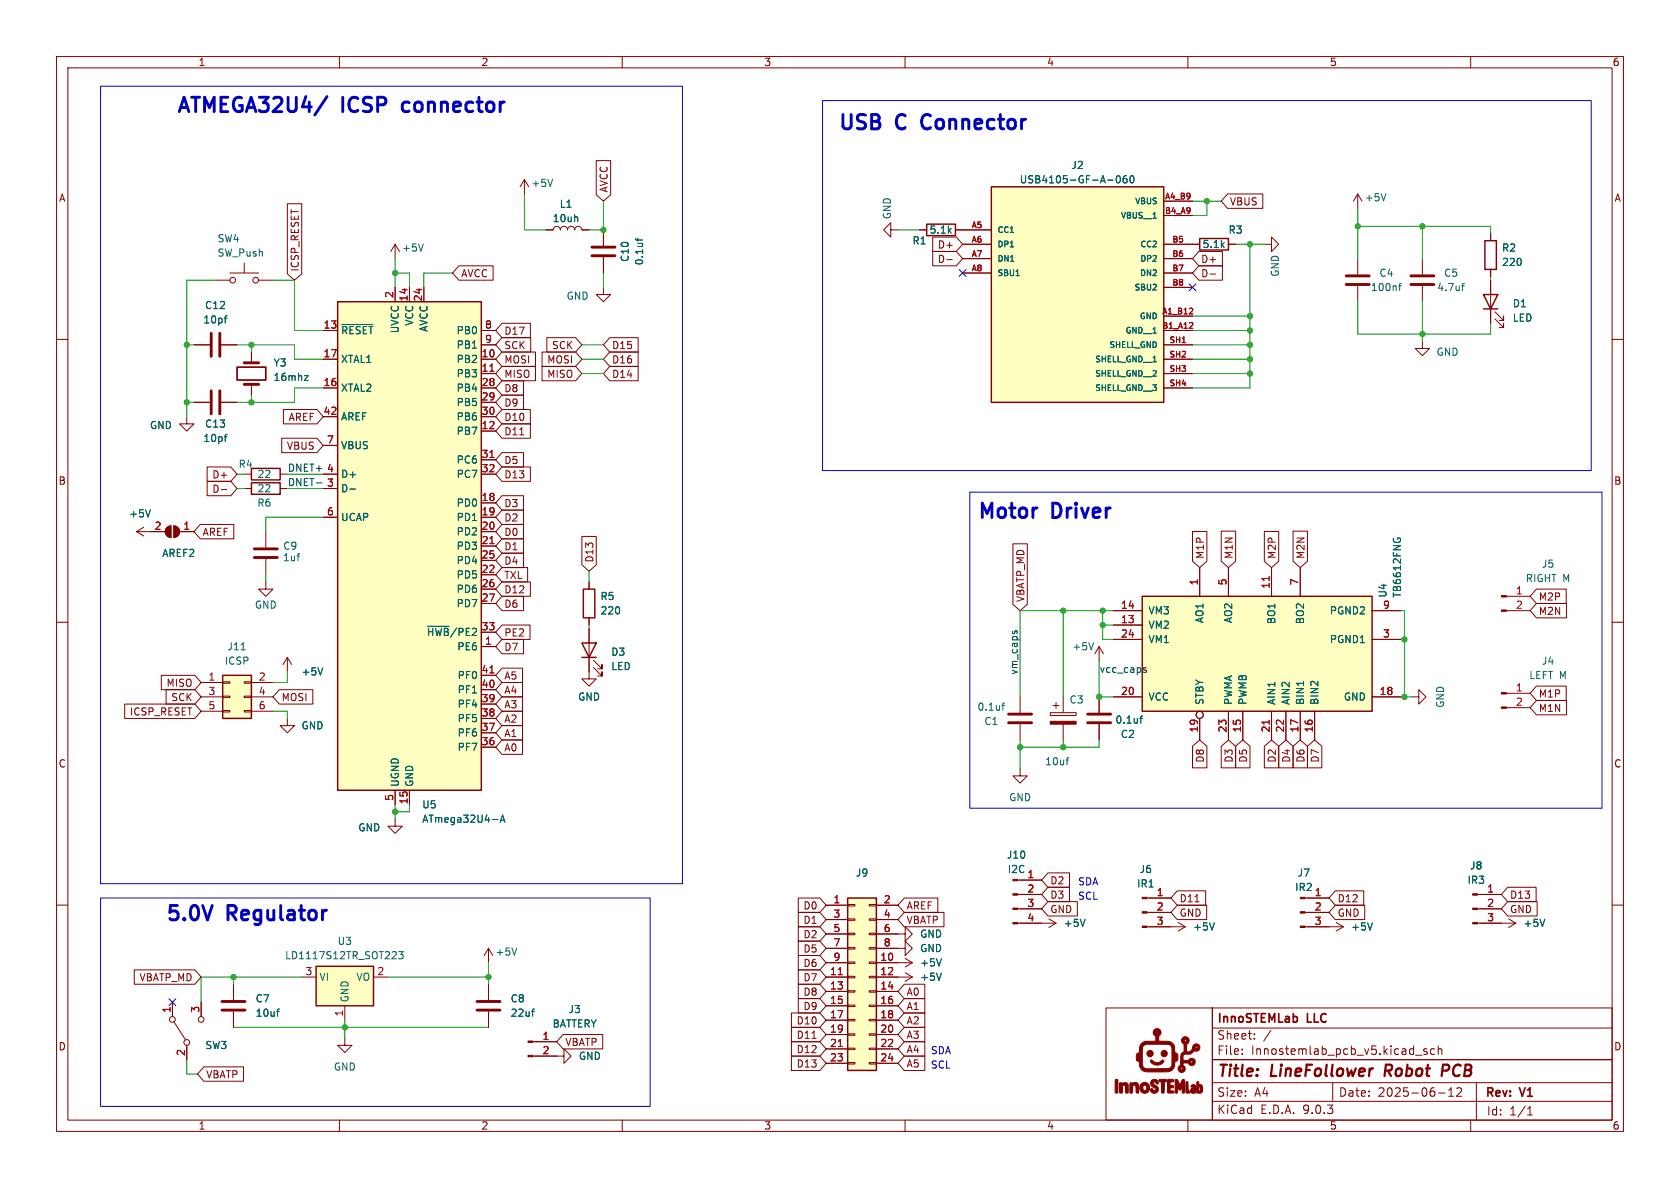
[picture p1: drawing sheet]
<svg xmlns="http://www.w3.org/2000/svg" width="297mm" height="210mm" viewBox="0 0 297 210" stroke-linecap="round" stroke-linejoin="round" font-family="sans-serif">
<g fill="none" stroke="#840000" stroke-width=".18">
<path d="M10 10h277v190h-277zM12 12h273v186h-273zM60 10v2M110 10v2M160 10v2M210 10v2M260 10v2M10 60h2M285 60h2M10 110h2M285 110h2M10 160h2"/>
<path d="M195.5 178.2h18.8v19.8h-18.8zM214.3 178.2h70.7v19.8h-70.7zM285 160h2M60 198v2M110 198v2M160 198v2M210 198v2M214.3 181.7h70.6M214.3 187.3h70.6M214.3 191.4h70.6M214.3 194.7h70.6M219.6 186.3v.1"/>
<path d="M219.6 185.5v.1M221.8 183.6v.1M221.8 182.8v.1M224.7 182.1l-1.3 2M235.6 191.5v3M250.3 186.5h1.1M252.3 185.5l-.4-.1-.2 .2 .1 .2 .5 .2v.3h-.6M253.6 185.5l-.4-.1-.3 .3v.4l.1 .2h.6M254.3 185.5l.2-.1 .3 .1 .1 .9M254.3 184.9v1.5M254.3 193.2h1.2M256.1 193.8h.9"/>
<path d="M256.1 192.7l.4-.4v1.5M257.5 192.4l.6-.1 .2 .1 .1 .3-.9 1.1h.9M260 198v2M261 191.5v6.5M270.1 197.1h.8M270.1 196l.4-.4v1.5"/>
</g>
<path d="M245 188.2l-.2 2M255.9 188.2h-.8l-.2 2M255.9 189.2l-.9 .1" fill="none" stroke="#840000" stroke-width=".4"/>
<g fill="#840000" stroke="#840000" stroke-width=".18">
<path d="M199.8 191.5h.5a.71 .71 0 0 1 .8 0 .71 .71 0 0 1 .2 .8v.7a.23 .23 0 0 1-.2 .2 .23 .23 0 0 1-.2-.2l-.1-.3a.65 .65 0 0 0-.3-.9 .5 .5 0 0 0-.3 .7v.5a.26 .26 0 0 1-.3 .3 .26 .26 0 0 1-.2-.4z"/>
<path d="M201.7 191.7a.9 .9 0 0 1 1.3 0 .9 .9 0 0 1 0 1.2 .9 .9 0 0 1-1.3 .1l-.2-.7h.5a.39 .39 0 0 0 .5 .5 .39 .39 0 0 0 .2-.7 .36 .36 0 0 0-.4-.3 .36 .36 0 0 0-.3 .5h-.5z"/>
<path d="M203.6 191a.66 .66 0 0 1 .8-.2 .66 .66 0 0 1 .3 .8h-.2a.32 .32 0 0 0-.2-.3 .32 .32 0 0 0-.4 .1 .73 .73 0 0 0 .6 .6 .69 .69 0 0 1-.1 1.2 .69 .69 0 0 1-1-.7 .4 .4 0 0 1 .6 .3 .27 .27 0 0 0 .3-.3 .27 .27 0 0 0-.3-.2 .78 .78 0 0 1-.4-1.3z"/>
<path d="M207.8 190.8a.51 .51 0 0 1 .6 .6l.2 .4 .2-.4a.44 .44 0 0 1 .1-.4 .44 .44 0 0 1 .5-.1v2.1a.2 .2 0 0 1-.2 .2 .2 .2 0 0 1-.2-.2v-1l-.4 .7-.4-.5v.6a.25 .25 0 0 1-.1 .4 .25 .25 0 0 1-.3-.2z"/>
<path d="M210.6 191.9l.3-.2a.57 .57 0 0 1 .6 .9l-.1 .2a.3 .3 0 0 1 0 .4 .3 .3 0 0 1-.3 0 .42 .42 0 0 1-.6-.4l.5 .1a.14 .14 0 0 0 .1-.1 .14 .14 0 0 0-.2-.2l-.1 .2h-.3l.1-.4 .4-.1v-.2a.27 .27 0 0 1-.3 .1 .27 .27 0 0 1-.1-.2z"/>
<path d="M211.6 191.2l.3 .1v.4a.75 .75 0 0 1 .7 1.2 .57 .57 0 0 1-1 .2v-.6h.3l.2 .4 .1-.3a.31 .31 0 0 0 .1-.3 .31 .31 0 0 0-.3-.2l-.1 .4h-.3z"/>
<path d="M197.2 190.8h.1a.27 .27 0 0 1 .3 .1 .27 .27 0 0 1 0 .3v1.1a.9 .9 0 0 1-.1 .9h-.3v-.1z"/>
<path d="M197.9 191.5h.5a.69 .69 0 0 1 .9 0 .69 .69 0 0 1 .2 .8v.6a.26 .26 0 0 1-.1 .3 .26 .26 0 0 1-.4-.1v-.4a.74 .74 0 0 0-.2-.9l-.3 .2-.1 1a.26 .26 0 0 1-.2 .2 .26 .26 0 0 1-.3-.2z"/>
<path d="M204.9 190.9l.7-.1a.42 .42 0 0 1 .7 .3l-.4 .2-.1 1.4a.31 .31 0 0 1 0 .5 .31 .31 0 0 1-.4 0l-.1-1.4a.44 .44 0 0 0 0-.5 .44 .44 0 0 0-.4-.2z"/>
<path d="M206.5 190.9l.5-.1a.34 .34 0 0 1 .4 0 .34 .34 0 0 1 .1 .4h-.3a.35 .35 0 0 0-.4 .5 .35 .35 0 0 0 .6 .2v.4h-.2a.31 .31 0 0 0-.3 .4 .31 .31 0 0 0 .4 .1 .21 .21 0 0 1 .2 .2 .21 .21 0 0 1 0 .2h-1a.75 .75 0 0 1-.1-.8z"/>
<path d="M209.7 191.2l.3 .1 .1 1.5a.22 .22 0 0 1 .2 .1 .22 .22 0 0 1 0 .3 .41 .41 0 0 1-.4 .1 .41 .41 0 0 1-.3-.4z"/>
<path d="M209.1 183.4a.71 .71 0 0 1 1.1 .3 .71 .71 0 0 1-.4 1v.8a.38 .38 0 0 0 .2 .5 .38 .38 0 0 0 .5-.2l.3-.3v-.3h.5a.2 .2 0 0 0 .2 .2 .21 .21 0 0 0 .1-.4 .2 .2 0 0 0-.3 .1l-.5 .1a.66 .66 0 0 1 .9-.6 .66 .66 0 0 1 .4 .9 .66 .66 0 0 1-1 .3 1.31 1.31 0 0 1-1.2 .5 .54 .54 0 0 0-.6 .1 .54 .54 0 0 0-.2 .6l.1 .4 .8 .1a.66 .66 0 0 1 1.1-.2 .66 .66 0 0 1-.1 1 .66 .66 0 0 1-1-.4h-.1a.48 .48 0 0 0-.8 .2v.1a.7 .7 0 0 1 .4 .9 .7 .7 0 0 1-.9 .4l-.3-.6h.4a.22 .22 0 0 0 .3 .2 .22 .22 0 0 0 0-.3 .22 .22 0 0 0-.3 .1h-.4l.2-.4a.61 .61 0 0 0 .2-.8h1.8a.2 .2 0 0 0 .3 .2 .2 .2 0 0 0 0-.4 .2 .2 0 0 0-.3 .1l-1.8 .1v-.3a1.33 1.33 0 0 1 .6-1.6v-1.2l-.3-.3-.1-.3h.4a.21 .21 0 0 0 .3 .1 .21 .21 0 0 0 .1-.3 .21 .21 0 0 0-.3 0l-.1 .2h-.4z"/>
<path d="M204.1 182a.71 .71 0 0 1 1.1 .2 .71 .71 0 0 1-.4 1l.1 .8 .9 .1a1.51 1.51 0 0 1 1.8 .8l.1 .8a.43 .43 0 0 0 .4 .6l.1 .1a.91 .91 0 0 1-.4 1.3 1.74 1.74 0 0 1-1.1 1.7l-3.2 .1a1.67 1.67 0 0 1-2.1-1.8l-.4-.3h.9l.1 .8a.84 .84 0 0 0 .6 .7h3.3a.98 .98 0 0 0 1-.2 .98 .98 0 0 0 .3-1v-1.9a.97 .97 0 0 0-.2-1 .97 .97 0 0 0-1.1-.2h-3.3a1.18 1.18 0 0 0-.7 1.5v1.3h-.9l-.1-.2a.84 .84 0 0 1 .5-1.2v-.1a1.51 1.51 0 0 1 1.9-1.8l1-.1v-.1a1.03 1.03 0 0 0-.4-1.2v-.4z"/>
<path d="M203.4 187.4h.1a1.3 1.3 0 0 0 2.1 0 .44 .44 0 0 1 .1 .5 .44 .44 0 0 1-.4 .2 1.32 1.32 0 0 1-1.9-.6z"/>
<circle cx="203.3" cy="186.2" r=".56"/>
<circle cx="205.8" cy="186.2" r=".56"/>
</g>
<path d="M149.9 158.8h5v30.4h-5z" fill="#ffffc2"/>
<path d="M163.8 39.6h5.1v2.1h-5.1zM44.4 85.3h5.1v2.1h-5.1zM149.9 158.8h5v30.4h-5z" fill="none" stroke="#840000" stroke-width=".25"/>
<g fill="none" stroke="#840000" stroke-width=".18">
<path d="M162.6 40.6h1.2M168.9 40.6h1.3M43.2 86.4h1.2M49.5 86.4h1.3M149.9 159.9h1.2v.2h-1.2zM153.7 159.9h1.2v.2h-1.2zM146 160h3.9M146 162.6h3.9M146 165.1h3.9M146 167.6h3.9M146 170.2h3.9M146 172.7h3.9"/>
<path d="M146 175.3h3.9M146 177.8h3.9M149.9 162.4h1.2v.3h-1.2zM149.9 165h1.2v.2h-1.2zM149.9 167.5h1.2v.3h-1.2zM149.9 170.1h1.2v.2h-1.2zM149.9 172.6h1.2v.2h-1.2zM149.9 175.1h1.2v.3h-1.2zM149.9 177.7h1.2v.2h-1.2zM153.7 162.4h1.2v.3h-1.2zM153.7 165h1.2v.2h-1.2zM153.7 167.5h1.2v.3h-1.2z"/>
<path d="M153.7 170.1h1.2v.2h-1.2zM153.7 172.6h1.2v.2h-1.2zM153.7 175.1h1.2v.3h-1.2zM153.7 177.7h1.2v.2h-1.2zM154.9 160h3.8M154.9 162.6h3.8M154.9 165.1h3.8M154.9 167.6h3.8M154.9 170.2h3.8M154.9 172.7h3.8M154.9 175.3h3.8M154.9 177.8h3.8"/>
<path d="M146 180.3h3.9M146 182.9h3.9M146 185.4h3.9M146 188h3.9M149.9 180.2h1.2v.3h-1.2zM149.9 182.8h1.2v.2h-1.2zM149.9 185.3h1.2v.2h-1.2zM149.9 187.8h1.2v.3h-1.2zM153.7 180.2h1.2v.3h-1.2zM153.7 182.8h1.2v.2h-1.2zM153.7 185.3h1.2v.2h-1.2zM153.7 187.8h1.2v.3h-1.2z"/>
<path d="M154.9 180.3h3.8M154.9 182.9h3.8M154.9 185.4h3.8M154.9 188h3.8"/>
</g>
<path d="M148.2 172.3h.7M148.2 185h.7" fill="none" stroke="#a90000" stroke-width=".18"/>
<path d="M201.9 105.4h40.7v20.3h-40.7z" fill="#ffffc2"/>
<path d="M262.3 52.1h2.5l-1.3 2.5zM262.3 54.6h2.5M262.5 42.5h2v5.1h-2zM201.9 105.4h40.7v20.3h-40.7z" fill="none" stroke="#840000" stroke-width=".25"/>
<g fill="none" stroke="#840000" stroke-width=".18">
<path d="M157.5 40.6v-1.2l-1.3 1.2 1.3 1.3v-1.3h1.2M251.5 45.7v2.8M251.5 50.5v2.8M263.5 41.3v1.2M263.5 47.6v1.3M263.5 49.5v7.7M264.3 56.4l1.5 1.5v-.7v.7h-.8M264.3 55.1l1.5 1.5v-.7v.7h-.8M194.3 114.3l-.8 1.3M194.3 114.3l.8 1.3M194.3 114.3v2.5M196.8 113h5.1"/>
<path d="M196.8 110.5h5.1M196.8 108h5.1M212.1 100.3v5.1M217.2 100.3v5.1M224.8 100.3v5.1M229.9 100.3v5.1M242.6 113h5M242.6 108h5M266.3 108h4.2M266.3 105.4h4.2M50.8 127v1.3h1.3l-1.3 1.2-1.3-1.2h1.3M180.3 135.9v1.3h1.3l-1.3 1.2-1.2-1.2h1.2"/>
<path d="M180.3 123.2v2.8M180.3 128v2.8M185.7 126h4.5v.5h-4.5zM186.2 124.7h1M186.7 124.2v1M188 123.2v2.8M188 128v2.8M194.3 123.2v2.8M194.3 128v2.8M196.8 123.2h5.1M212.1 127v3.8M217.2 125.7v5.1"/>
<path d="M219.7 125.7v5.1M224.8 125.7v5.1M227.3 125.7v5.1M229.9 125.7v5.1M232.4 125.7v5.1M242.6 123.2h5M179.9 155.6h4.2M179.9 158.1h4.2M202.8 158.8h4.2M179.9 163.2h6.8M179.9 160.7h4.2M185.4 162.4l1.3 .8"/>
<path d="M186.7 163.2l-1.3 .8M202.8 163.8h6.7M202.8 161.3h4.2M208.3 163.1l1.2 .7M209.5 163.8l-1.2 .8M234.9 163.8h2.6M236.2 163.1l1.3 .7M237.5 163.8l-1.3 .8M265.4 163.2h2.6M266.7 162.4l1.3 .8M268 163.2l-1.3 .8"/>
<circle cx="212.1" cy="126.4" r=".63"/>
</g>
<path d="M224.4 101.9v.7M224.4 127.3v.7" fill="none" stroke="#a90000" stroke-width=".18"/>
<g fill="none" stroke="#006464" stroke-width=".18">
<path d="M258.4 50.5h.5M258.9 50.1l-.3 .2v1.1M246.4 95.2l-.1 .3M247.1 95.4v-.3h.4l.1 .3M193.3 113.6l-.4 1.3M177.1 124.7h.5M177.6 124.3l-.3 .2v1M188.5 134.4h.4M188.9 133.9l-.2 .1M201.5 127h.5M202 126.6l-.3 .1v1.1M230.4 120.4v.8"/>
<path d="M191.8 162.5l-.4 1.3M214.7 163.1l-.4 1.3M242.6 163.1l-.4 1.3M273.1 162.5l-.4 1.3"/>
</g>
<g fill="#840000" stroke="#840000" stroke-width=".18">
<path d="M179.1 155.4h.8v.3h-.8z"/>
<path d="M179.1 158h.8v.2h-.8z"/>
<path d="M179.1 160.5h.8v.3h-.8z"/>
<path d="M179.1 163.1h.8v.2h-.8z"/>
<path d="M201.9 158.6h.9v.3h-.9z"/>
<path d="M201.9 161.2h.9v.2h-.9z"/>
<path d="M201.9 163.7h.9v.3h-.9z"/>
<path d="M265.4 105.3h.9v.2h-.9z"/>
<path d="M265.4 107.8h.9v.3h-.9z"/>
<path d="M185.7 127.5h4.5v.5h-4.5z"/>
</g>
<path d="M249.4 50.3h4.1M249.4 48.8h4.1M178.3 127.8h4.1M178.3 126.2h4.1M192.3 127.8h4M192.3 126.2h4" fill="none" stroke="#840000" stroke-width=".51"/>
<path d="M175.3 33h30.4v38.1h-30.4z" fill="#ffffc2"/>
<path d="M175.3 33h30.4v38.1h-30.4zM212.1 42.2h5.1v2h-5.1zM44.4 82.8h5.1v2h-5.1z" fill="none" stroke="#840000" stroke-width=".25"/>
<g fill="none" stroke="#840000" stroke-width=".18">
<path d="M205.7 35.6h5.1M205.7 38.1h5.1M240 34.3v2.5M240 34.3l-.7 1.3M240 34.3l.8 1.3M170.2 40.6h5.1M170.2 43.2h5.1M170.2 45.7h5.1M170.2 48.3h5.1M205.7 43.2h6.4M205.7 45.7h5.1M205.7 48.3h5.1"/>
<path d="M205.7 50.8h5.1M205.7 55.9h5.1M205.7 58.4h5.1M217.2 43.2h1.2M223.5 43.2h1.3v-1.3l1.3 1.3-1.3 1.3v-1.3M240 45.7v2.8M240 50.5v2.8M205.7 61h5.1M205.7 63.5h5.1M205.7 66h5.1M205.7 68.6h5.1M251.5 60.3v1.3h1.2l-1.2 1.3-1.3-1.3h1.3"/>
<path d="M43.2 83.8h1.2M47 94v2.8M47 98.8v2.8M49.5 83.8h1.3M47 102.9v1.2h1.3l-1.3 1.3-1.3-1.3h1.3M249.6 123.2h1.2v-1.3l1.3 1.3-1.3 1.3v-1.3M266.3 122.6h4.2M266.3 125.1h4.2M230.7 158.8h4.2M261.2 158.1h4.2M158.7 165.1h1.3v-1.3l1.3 1.3-1.3 1.3v-1.3M158.7 167.6h1.3v-1.2l1.3 1.2-1.3 1.3v-1.3"/>
<path d="M158.7 172.7h2.6M158.7 170.2h2.6M160 172l1.3 .7M160 169.4l1.3 .8M161.3 172.7l-1.3 .8M161.3 170.2l-1.3 .7M230.7 161.3h4.2M230.7 163.8h4.2M261.2 160.7h4.2M261.2 163.2h4.2"/>
</g>
<path d="M195.8 31.8h1M197.5 31.2l.1-.1a.68 .68 0 0 1 .5 .6 .68 .68 0 0 1-.5 .6l-.1-.1-.2-.4zM199.1 31.1h-.3a.86 .86 0 0 0 0 1.2l.4-.1 .1-.4-.3-.3-.3 .1-.2 .2M199.9 31.2l.2-.1a.68 .68 0 0 1 .4 .6 .68 .68 0 0 1-.4 .6l-.2-.1-.1-.4zM245 34.2l-.4 1.3M179.6 48.7h.6M247.3 50.5h.4M247.7 50.1l-.3 .2v1.1M52.5 98.3h.5M52.9 97.9h.1M166.4 172l-.4 1.3M166.4 169.5l-.4 1.3" fill="none" stroke="#006464" stroke-width=".18"/>
<path d="M210.2 55.5h.7M210.2 58h.7M210.8 54.6v.3M210.8 57.1v.4" fill="none" stroke="#a90000" stroke-width=".18"/>
<g fill="#840000" stroke="#840000" stroke-width=".18">
<path d="M265.4 122.4h.9v.3h-.9z"/>
<path d="M265.4 125h.9v.2h-.9z"/>
<path d="M260.3 158h.9v.2h-.9z"/>
<path d="M260.3 160.5h.9v.3h-.9z"/>
<path d="M260.3 163.1h.9v.2h-.9z"/>
<path d="M229.9 158.6h.8v.3h-.8z"/>
<path d="M229.9 161.2h.8v.2h-.8z"/>
<path d="M229.9 163.7h.8v.3h-.8z"/>
</g>
<path d="M238 50.3h4.1M238 48.8h4.1M45 98.6h4M45 97h4" fill="none" stroke="#840000" stroke-width=".51"/>
<path d="M39.4 119.4h5v7.6h-5z" fill="#ffffc2"/>
<path d="M39.4 119.4h5v7.6h-5z" fill="none" stroke="#840000" stroke-width=".25"/>
<g fill="none" stroke="#840000" stroke-width=".18">
<path d="M92.7 31.8l-.8 1.2M92.7 31.8l.8 1.2M92.7 31.8v2.5M38.1 49.5h2.5M40.6 48.3h5.1M43.2 46.5v1.8M45.7 49.5h2.6M69.8 43.2l-.7 1.3M69.8 43.2l.8 1.3M69.8 43.2v2.5M96.5 40.6h1.3a.64 .64 0 0 1 .6-.6 .64 .64 0 0 1 .7 .6 .64 .64 0 0 1 .6-.6 .64 .64 0 0 1 .6 .6 .64 .64 0 0 1 .7-.6 .64 .64 0 0 1 .6 .6 .64 .64 0 0 1 .6-.6 .64 .64 0 0 1 .7 .6h1.2M106.7 50.8v1.3h1.2l-1.2 1.2-1.3-1.2h1.3"/>
<path d="M34.3 61h2.8M39.1 61h2.8M50.8 116.2l-.8 1.3M50.8 116.2l.8 1.3M50.8 116.2v2.5M104.1 118.7v1.3h1.3l-1.3 1.3-1.2-1.3h1.2M35.6 120.7h3.8M35.6 123.2h3.8M35.6 125.7h3.8M39.4 120.5h1.2v.3h-1.2zM39.4 123.1h1.2v.2h-1.2zM39.4 125.6h1.2v.3h-1.2z"/>
<path d="M43.2 120.5h1.2v.3h-1.2zM43.2 123.1h1.2v.2h-1.2zM43.2 125.6h1.2v.3h-1.2zM44.4 120.7h3.9M44.4 123.2h3.9M44.4 125.7h3.9M69.8 144.8v1.3h1.3l-1.3 1.2-1.2-1.2h1.2M30.5 177.2v2.5M35.6 177.2v2.5M41.3 174v2.8M41.3 178.8v2.8M30.7 180.6l2.1 3.2"/>
<path d="M33 184.8v2.5M61 183.5v1.3h1.2l-1.2 1.3-1.3-1.3h1.3"/>
<circle cx="41.1" cy="49.5" r=".51"/>
<circle cx="45.2" cy="49.5" r=".51"/>
<circle cx="30.5" cy="180.2" r=".51"/>
<circle cx="33" cy="184.3" r=".51"/>
<circle cx="35.6" cy="180.2" r=".51"/>
</g>
<path d="M97.7 31.7l-.4 1.3M102 38.3l.1 .2v.7M39.6 56.2h.5M40.1 55.8l-.2 .1M74.8 43.1l-.4 1.3M42.6 114.9h.8M57.1 118.1l-.5 1.2M48.9 178.8h.5M49.4 178.4h-.3" fill="none" stroke="#006464" stroke-width=".18"/>
<path d="M37.3 58.9v4.1M38.9 58.9v4.1M39.2 177h4.1M39.2 178.6h4.1" fill="none" stroke="#840000" stroke-width=".51"/>
<path d="M55.9 170.8h10.1v7h-10.1z" fill="#ffffc2"/>
<path d="M102.9 113.7h2.5l-1.3 2.5zM102.9 116.2h2.5M103.1 104.1h2.1v5.1h-2.1zM55.9 170.8h10.1v7h-10.1z" fill="none" stroke="#840000" stroke-width=".25"/>
<g fill="none" stroke="#840000" stroke-width=".18">
<path d="M106.7 40.6v2.8M106.7 45.5v2.8M33 73.7v1.2h1.3l-1.3 1.3-1.3-1.3h1.3M34.3 71.1h2.8M39.1 71.1h2.8M44.4 62.2v1.9M44.4 67.9v2M24.1 94h5.1M24.1 94l1.3 .7M25.4 93.2l-1.3 .8M29.5 93.3l.7-.3v2a1.02 1.02 0 0 1-.9-.6 1.02 1.02 0 0 1 .2-1.1zM30.7 93a1.02 1.02 0 0 1 1 1 1.02 1.02 0 0 1-1 1z"/>
<path d="M31.7 94h2.6M104.1 102.9v1.2M104.1 109.2v1.3M104.1 111.1v7.6M104.9 118l1.5 1.5v-.8v.8h-.7M104.9 116.7l1.5 1.5v-.7v.7h-.7M53.3 172.7h2.6M61 177.8v2.5M66 172.7h2.6M86.4 167.6l-.8 1.3M86.4 167.6l.7 1.3M86.4 167.6v2.6"/>
<path d="M86.4 174v2.8M86.4 178.8v2.8M94.2 186.7h5.5v-1.3l1.3 1.3-1.3 1.3v-1.3M94.2 184.2h4.2"/>
</g>
<path d="M112.3 42.1l.2 .3h1.1M112.8 42.1v.5M39.6 77.2h.5M40.1 76.8h-.2M53.8 66.4h.7l-.7 .9h.7M26.6 90.1l-.4 1.3M70.5 168.2h.8l-.5 .5 .4 .1v.6l-.2 .1-.5-.1M91.3 167.6l-.4 1.3M94 178.8h.5M94.5 178.4h-.3" fill="none" stroke="#006464" stroke-width=".18"/>
<path d="M104.6 45.2h4.1M104.6 43.7h4.1M37.3 69.1v4.1M38.9 69.1v4.1M43.2 67.9h2.5M43.2 64.1h2.5M84.3 177h4.1M84.3 178.6h4.1" fill="none" stroke="#840000" stroke-width=".51"/>
<g fill="#840000" stroke="#840000" stroke-width=".18">
<path d="M93.3 184h.9v.3h-.9z"/>
<path d="M93.3 186.6h.9v.2h-.9z"/>
<path d="M30.7 93a1.02 1.02 0 0 1 1 1 1.02 1.02 0 0 1-1 1z"/>
<path d="M29.5 93.3l.7-.3v2a1.02 1.02 0 0 1-.9-.6 1.02 1.02 0 0 1 .2-1.1z"/>
</g>
<path d="M41.9 64.9h5.1v2.3h-5.1z" fill="none" stroke="#840000" stroke-width=".3"/>
<path d="M59.7 53.3h25.4v86.4h-25.4z" fill="#ffffc2"/>
<path d="M59.7 53.3h25.4v86.4h-25.4z" fill="none" stroke="#840000" stroke-width=".25"/>
<g fill="none" stroke="#840000" stroke-width=".18">
<path d="M50.8 36h2.5v12.4l-1.2 1.1-1.3-1.1zM105.4 28.4h2.6v6l-1.3 1.2-1.3-1.2zM205.7 35.6h5.1M205.7 38.1h5.1M217 34.3h6.2v2.5h-6.2l-1.1-1.2zM57.1 58.4h2.6M69.8 50.8v2.5M72.4 50.8v2.5M74.9 50.8v2.5M81.1 47h6.1v2.5h-6.1l-1.1-1.2zM85.1 58.4h2.5M88.7 57.1h5.1v2.6h-5.1l-1.1-1.3z"/>
<path d="M88.7 59.7h5.1v2.5h-5.1l-1.1-1.2zM96.5 40.6h1.3M96.7 59.7h5.1l1.1 1.3-1.1 1.2h-5.1zM102.9 40.6h1.2M106.7 40.6v2.8M106.7 45.5v2.8M107.8 59.7h5v2.5h-5l-1.1-1.2zM162.6 40.6h1.2M164.9 44.4h4.2l1.1 1.3-1.1 1.3h-4.2zM164.9 41.9h4.2l1.1 1.3-1.1 1.3h-4.2zM167.4 45.9h.9M168.9 40.6h6.4"/>
<path d="M170.2 43.2h5.1M170.2 45.7h5.1M170.2 48.3h5.1M205.7 58.4h5.1M205.7 43.2h6.4M205.7 45.7h5.1M205.7 48.3h5.1M205.7 50.8h5.1M205.7 55.9h5.1M211.9 47h4.2v2.5h-4.2l-1.1-1.2zM211.9 44.4h4.2v2.6h-4.2l-1.1-1.3zM213.9 48.4h1"/>
<path d="M217.2 43.2h1.2M263.5 41.3v1.2M263.5 47.6v1.3M263.5 49.5v2.6M263.5 54.6v2.6M34.3 61h2.8M34.3 71.1h2.8M39.1 61h2.8M39.1 71.1h2.8M44.4 62.2v1.3M44.4 68.6v1.3M49.8 77.5h6.2l1.1 1.2-1.1 1.3h-6.2z"/>
<path d="M50.1 72.4h5.9l1.1 1.3-1.1 1.2h-5.9zM57.1 63.5h2.6M57.1 68.6h2.6M57.1 73.7h2.6M57.1 78.7h2.6M85.1 63.5h2.5M85.1 68.6h2.5M85.1 73.7h2.5M85.1 61h2.5M85.1 66h2.5M85.1 71.1h2.5M85.1 76.2h2.5"/>
<path d="M88.7 62.2h6v2.6h-6l-1.1-1.3zM88.7 67.3h3.9v2.6h-3.9l-1.1-1.3zM88.7 64.8h6v2.5h-6l-1.1-1.3zM88.7 72.4h5.1v2.5h-5.1l-1.1-1.2zM88.7 69.8h3.9v2.6h-3.9l-1.1-1.3zM88.7 74.9h5.1v2.6h-5.1l-1.1-1.3zM91.9 76.9h.7M95.8 62.2h6l1.1 1.3-1.1 1.3h-6zM95.8 64.8h6l1.1 1.2-1.1 1.3h-6zM107.8 64.8h5v2.5h-5l-1.1-1.3zM107.8 62.2h5v2.6h-5l-1.1-1.3zM205.7 63.5h5.1"/>
<path d="M205.7 68.6h5.1M205.7 61h5.1M205.7 66h5.1M26.7 94h2.5M31.7 94h2.6M35.4 92.7h5.9v2.6h-5.9l-1.1-1.3zM36.6 82.5h4.2l1.1 1.3-1.1 1.3h-4.2zM36.6 85.1h4.2l1.1 1.3-1.1 1.2h-4.2zM39.1 86.5h1M57.1 83.8h2.6M57.1 86.4h2.6M57.1 91.4h2.6"/>
<path d="M85.1 83.8h2.5M85.1 91.4h2.5M85.1 81.3h2.5M85.1 88.9h2.5M85.1 94h2.5M85.1 96.5h2.5M85.1 99.1h2.5M88.7 90.2h3.9v2.5h-3.9l-1.1-1.3zM88.7 92.7h3.9v2.6h-3.9l-1.1-1.3zM88.7 95.2h3.9v2.6h-3.9l-1.1-1.3zM88.7 87.6h3.9v2.6h-3.9l-1.1-1.3zM88.7 97.8h3.9v2.5h-3.9l-1.1-1.2z"/>
<path d="M88.7 82.5h5.1v2.6h-5.1l-1.1-1.3zM88.7 80h3.9v2.6h-3.9l-1.1-1.3zM102.9 94.8h2.5v5.1l-1.3 1.1-1.2-1.1zM179.1 96.1h2.5v10.7l-1.3 1.2-1.2-1.2zM210.8 94h2.6v5.2l-1.3 1.1-1.3-1.1zM215.9 93.9h2.5v5.3l-1.2 1.1-1.3-1.1zM223.5 94h2.6v5.2l-1.3 1.1-1.3-1.1zM228.6 93.9h2.5v5.3l-1.2 1.1-1.3-1.1zM28.5 119.4h5.9l1.2 1.3-1.2 1.2h-5.9zM85.1 101.6h2.5M85.1 104.1h2.5M85.1 106.7h2.5"/>
<path d="M85.1 111.8h2.5M85.1 114.3h2.5M85.1 119.4h2.5M88.7 105.4h3.9v2.6h-3.9l-1.1-1.3zM88.7 118.1h3.7v2.6h-3.7l-1.1-1.3zM88.7 113h3.9v2.6h-3.9l-1.1-1.3zM88.7 102.9h5.1v2.5h-5.1l-1.1-1.3zM88.7 100.3h4.6v2.6h-4.6l-1.1-1.3zM88.7 110.5h5v2.5h-5l-1.1-1.2zM104.1 102.9v1.2M104.1 109.2v1.3M104.1 111.1v2.6"/>
<path d="M104.1 116.2v2.5M196.8 113h5.1M196.8 110.5h5.1M196.8 108h5.1M212.1 100.3v5.1M217.2 100.3v5.1M224.8 100.3v5.1M229.9 100.3v5.1M242.6 113h5M242.6 108h5M271.6 104.1h5.3v2.6h-5.3l-1.1-1.3zM271.6 106.7h5.3v2.5h-5.3l-1.1-1.2z"/>
<path d="M22 124.5h12.4l1.2 1.2-1.2 1.3h-12.4zM29.4 121.9h5l1.2 1.3-1.2 1.3h-5zM49.4 121.9h5.9v2.6h-5.9l-1.1-1.3zM69.8 139.7v2.5M72.4 139.7v2.5M85.1 121.9h2.5M85.1 124.5h2.5M85.1 127h2.5M85.1 129.5h2.5M85.1 132.1h2.5M88.7 123.2h3.7v2.5h-3.7l-1.1-1.2zM88.7 120.6h3.7v2.6h-3.7l-1.1-1.3z"/>
<path d="M88.7 125.7h3.7v2.6h-3.7l-1.1-1.3zM88.7 128.3h3.7v2.5h-3.7l-1.1-1.3zM88.7 130.8h3.7v2.6h-3.7l-1.1-1.3zM194.3 123.2v2.8M194.3 128v2.8M196.8 123.2h5.1M210.8 131.9l1.3-1.1 1.3 1.1v3.8h-2.6zM212.1 127v3.8M215.9 131.9l1.3-1.1 1.2 1.1v3.8h-2.5zM217.2 125.7v5.1M218.4 131.9l1.3-1.1 1.3 1.1v3.8h-2.6zM219.7 125.7v5.1"/>
<path d="M223.5 131.9l1.3-1.1 1.3 1.1v3.8h-2.6zM224.8 125.7v5.1M226.1 131.9l1.2-1.1 1.3 1.1v3.8h-2.5zM227.3 125.7v5.1M228.6 131.9l1.3-1.1 1.2 1.1v3.8h-2.5zM229.9 125.7v5.1M231.1 131.9l1.3-1.1 1.3 1.1v3.8h-2.6zM232.4 125.7v5.1M242.6 123.2h5M271.6 123.8h5.3v2.6h-5.3l-1.1-1.3zM271.6 121.3h5.3v2.5h-5.3l-1.1-1.2zM141.1 158.7h3.8l1.1 1.3-1.1 1.3h-3.8z"/>
<path d="M159.9 158.7h5.9v2.6h-5.9l-1.2-1.3zM180.3 155.6h3.8M180.3 158.1h3.8M185.3 156.8h3.8v2.6h-3.8l-1.2-1.3zM185.3 159.4h5.2v2.5h-5.2l-1.2-1.2zM185.3 154.3h3.8v2.5h-3.8l-1.2-1.2zM203.2 158.8h3.8M208.1 157.5h5v2.5h-5l-1.1-1.2zM211.3 159.4h.7M231.1 158.8h3.8M236.1 157.5h5v2.5h-5l-1.2-1.2zM261.6 158.1h3.8"/>
<path d="M266.5 156.8h5.1v2.6h-5.1l-1.1-1.3zM266.5 159.4h5.2v2.5h-5.2l-1.1-1.2zM23.7 171.4h10.7l1.2 1.3-1.2 1.3h-10.7zM30.5 177.2v2.5M35.6 177.2v2.5M41.3 174v2.8M41.3 178.8v2.8M86.4 174v2.8M86.4 178.8v2.8M139.9 179.1h5l1.1 1.2-1.1 1.3h-5zM141.1 171.4h3.8l1.1 1.3-1.1 1.3h-3.8zM141.1 161.3h3.8l1.1 1.3-1.1 1.2h-3.8z"/>
<path d="M141.1 163.8h3.8l1.1 1.3-1.1 1.3h-3.8zM141.1 166.4h3.8l1.1 1.2-1.1 1.3h-3.8zM141.1 168.9h3.8l1.1 1.3-1.1 1.3h-3.8zM141.1 176.5h3.8l1.1 1.3-1.1 1.3h-3.8zM141.1 174h3.8l1.1 1.3-1.1 1.2h-3.8zM146 160h3.9M146 162.6h3.9M146 165.1h3.9M146 167.6h3.9M146 170.2h3.9M146 172.7h3.9M146 175.3h3.9"/>
<path d="M146 177.8h3.9M154.9 160h3.8M154.9 162.6h3.8M154.9 165.1h3.8M154.9 167.6h3.8M154.9 170.2h3.8M154.9 172.7h3.8M154.9 175.3h3.8M154.9 177.8h3.8M159.9 176.5h3.6v2.6h-3.6l-1.2-1.3zM159.9 179.1h3.6v2.5h-3.6l-1.2-1.3zM159.9 174h3.6v2.5h-3.6l-1.2-1.2z"/>
<path d="M159.9 161.3h7v2.5h-7l-1.2-1.2zM180.3 160.7h3.8M180.3 163.2h3.8M203.2 161.3h3.8M203.2 163.8h3.8M208.1 160h5.2v2.6h-5.2l-1.1-1.3zM231.1 161.3h3.8M231.1 163.8h3.8M236.1 160h5.2v2.6h-5.2l-1.2-1.3zM261.6 160.7h3.8M261.6 163.2h3.8M33 184.8v2.5"/>
<path d="M36 188.6h7.1v2.5h-7.1l-1.1-1.2zM94.6 184.2h3.8M94.6 186.7h3.8M99.5 182.9h7.1v2.5h-7.1l-1.1-1.2zM139.9 184.1h5l1.1 1.3-1.1 1.3h-5zM139.9 181.6h5l1.1 1.3-1.1 1.3h-5zM139.9 186.7h5l1.1 1.3-1.1 1.2h-5zM143.6 183.6h.7M146 180.3h3.9M146 182.9h3.9M146 185.4h3.9M146 188h3.9"/>
<path d="M154.9 180.3h3.8M154.9 182.9h3.8M154.9 185.4h3.8M154.9 188h3.8M159.9 186.7h3.6v2.5h-3.6l-1.2-1.2zM159.9 181.6h3.6v2.6h-3.6l-1.2-1.3zM159.9 184.1h3.6v2.6h-3.6l-1.2-1.3z"/>
<circle cx="212.1" cy="126.4" r=".63"/>
</g>
<g fill="none" stroke="#006464" stroke-width=".18">
<path d="M102 38.3l.1 .2v.7M195.8 31.8h1M197.5 31.2l.1-.1a.68 .68 0 0 1 .5 .6 .68 .68 0 0 1-.5 .6l-.1-.1-.2-.4zM199.1 31.1h-.3a.86 .86 0 0 0 0 1.2l.4-.1 .1-.4-.3-.3-.3 .1-.2 .2M199.9 31.2l.2-.1a.68 .68 0 0 1 .4 .6 .68 .68 0 0 1-.4 .6l-.2-.1-.1-.4zM39.6 56.2h.5M40.1 55.8l-.2 .1M60.4 57.4h5.5M112.3 42.1l.2 .3h1.1M112.8 42.1v.5M179.6 48.7h.6M39.6 77.2h.5"/>
<path d="M40.1 76.8h-.2M53.8 66.4h.7l-.7 .9h.7M26.6 90.1l-.4 1.3M61.9 86.5h.9M246.4 95.2l-.1 .3M247.1 95.4v-.3h.4l.1 .3M57.1 118.1l-.5 1.2M75.6 110.7h3.8M201.5 127h.5M202 126.6l-.3 .1v1.1M230.4 120.4v.8M87 144.9h1"/>
<path d="M88.4 145.4l.5-1.3 .4 1.3M88.6 145h.6M48.9 178.8h.5M49.4 178.4h-.3M94 178.8h.5M94.5 178.4h-.3M166.4 172l-.4 1.3M166.4 169.5l-.4 1.3M191.8 162.5l-.4 1.3M214.7 163.1l-.4 1.3M242.6 163.1l-.4 1.3M273.1 162.5l-.4 1.3"/>
</g>
<path d="M210.2 55.5h.7M210.2 58h.7M210.8 54.6v.3M210.8 57.1v.4M86.6 65.6h.7M86.6 80.9h.7M86.6 96.1h.7M86.6 119h.7M224.4 101.9v.7M224.4 127.3v.7M148.2 172.3h.7M148.2 185h.7" fill="none" stroke="#a90000" stroke-width=".18"/>
<path d="M55.9 85.4h1M179 111.5v.3M179.4 111.8l.1-.3h.1l.2 .2v.2M202.2 118.4l.4 .1 .1 .2-.2 .2-.3-.1M202.2 118.1h.4" fill="none" stroke="#0f0f0f" stroke-width=".18"/>
<g fill="none" stroke="#009600" stroke-width=".18">
<path d="M92.7 34.3v6.3h3.8M106.7 35.6v5h-2.6M210.8 35.6h5.1M213.4 35.6v2.5h-2.6M240 36.8v8.9M38.1 49.5h-5.1v24.2M48.3 49.5h3.8v8.9h5M69.8 48.3h2.6v2.5M69.8 45.7v5.1M80 48.3h-5.1v2.5M106.7 48.3v2.5M158.7 40.6h3.9"/>
<path d="M210.8 55.9h10.2M210.8 58.4h10.2M218.4 43.2h5.1M221 43.2v25.4h-10.2M240 40h23.5v1.3M240 53.3v5.8h23.5v-1.9M251.5 40v5.7M251.5 53.3v7M263.5 48.9v.6M33 61h1.3M33 71.1h1.3M41.9 61h10.2v2.5h5"/>
<path d="M44.4 61v1.2M44.4 69.9v1.2M57.1 68.6h-5v2.5h-10.2M102.9 66h3.8M102.9 63.5h3.8M102.9 61h3.8M210.8 66h10.2M210.8 63.5h10.2M210.8 61h10.2M41.9 83.8h1.3M41.9 86.4h1.3M50.8 83.8h6.3"/>
<path d="M50.8 86.4h6.3M57.1 91.4h-10.1v2.6M47 101.6v1.3M50.8 118.7v2h-2.5M104.1 101v1.9M104.1 110.5v.6M188 108v15.2M194.3 116.8v6.4h2.5M194.9 110.5h1.9M194.9 108v5h1.9M196.8 108h-16.5v15.2M247.6 108h.7v15.2"/>
<path d="M247.6 113h.7M48.3 125.7h2.5v1.3M180.3 130.8v5.1M188 130.8v1.3M194.3 130.8v1.3h-14M247.6 123.2h2M69.8 142.2v2.6M72.4 142.2v1.3h-2.6M41.3 172.7v1.3M53.3 172.7h-17.7v4.5M68.6 172.7h17.8M86.4 170.2v3.8"/>
<path d="M33 187.3v2.6h1.9M41.3 181.6h45.1M61 180.3v3.2"/>
</g>
<path d="M169.6 47.7l1.2 1.2M170.8 47.7l-1.2 1.2M210.2 50.2l1.2 1.2M211.4 50.2l-1.2 1.2M29.9 176.6l1.2 1.2M31.1 176.6l-1.2 1.2" fill="none" stroke="#000084" stroke-width=".18"/>
<path d="M57.8 17.1l-2.2 3.2M71.2 18.3l-.1 .2v.7l.1 .3M163.2 20.6a1.76 1.76 0 0 0 0 1.8" fill="none" stroke="#0000c2" stroke-width=".51"/>
<path d="M17.8 15.2h102.8v141h-102.8zM145.4 17.8h135.9v65.4h-135.9zM171.4 87h111.8v55.9h-111.8zM17.8 158.8h97.1v36.8h-97.1z" fill="none" stroke="#0000c2" stroke-width=".18"/>
<g fill="#009600" stroke="#009600" stroke-width=".18">
<circle cx="180.3" cy="132.1" r=".46"/>
<circle cx="188" cy="132.1" r=".46"/>
<circle cx="194.9" cy="110.5" r=".46"/>
<circle cx="221" cy="63.5" r=".46"/>
<circle cx="221" cy="66" r=".46"/>
<circle cx="188" cy="108" r=".46"/>
<circle cx="194.9" cy="108" r=".46"/>
<circle cx="240" cy="40" r=".46"/>
<circle cx="221" cy="55.9" r=".46"/>
<circle cx="221" cy="58.4" r=".46"/>
<circle cx="251.5" cy="40" r=".46"/>
<circle cx="221" cy="43.2" r=".46"/>
<circle cx="213.4" cy="35.6" r=".46"/>
<circle cx="221" cy="61" r=".46"/>
<circle cx="251.5" cy="59.1" r=".46"/>
<circle cx="194.3" cy="123.2" r=".46"/>
<circle cx="248.3" cy="113" r=".46"/>
<circle cx="248.3" cy="123.2" r=".46"/>
<circle cx="106.7" cy="40.6" r=".46"/>
<circle cx="33" cy="61" r=".46"/>
<circle cx="44.4" cy="71.1" r=".46"/>
<circle cx="33" cy="71.1" r=".46"/>
<circle cx="44.4" cy="61" r=".46"/>
<circle cx="69.8" cy="48.3" r=".46"/>
<circle cx="41.3" cy="172.7" r=".46"/>
<circle cx="69.8" cy="143.5" r=".46"/>
<circle cx="86.4" cy="172.7" r=".46"/>
<circle cx="61" cy="181.6" r=".46"/>
</g>
<g font-size="3.5" fill="#0000c2">
<text x="31.1" y="20.1">ATMEGA32U4/</text>
<text x="60.7" y="20.1">ICSP</text>
<text x="72.3" y="20.1">connector</text>
<text x="148.1" y="23.1">USB</text>
<text x="158.7" y="23.1">C</text>
<text x="164.1" y="23.1">Connector</text>
<text x="172.7" y="91.8">Motor</text>
<text x="186.2" y="91.8">Driver</text>
<text x="29.2" y="162.9">5.0V</text>
<text x="40.4" y="162.9">Regulator</text>
</g>
<g font-size="2.8" fill="#840000">
<text x="215.1" y="190.9">Title:</text>
<text x="224.7" y="190.9">LineFollower</text>
<text x="245.6" y="190.9">Robot</text>
<text x="256.5" y="190.9">PCB</text>
</g>
<g font-size="2.1" fill="#840000">
<text x="215.1" y="184">Sheet:</text>
<text x="215.1" y="181.2">InnoSTEMLab</text>
<text x="231.2" y="181.2">LLC</text>
<text x="215.1" y="186.7">File:</text>
<text x="221.2" y="186.7">Innostemlab_pcb_v5.kicad_sch</text>
<text x="215.1" y="197.1">KiCad</text>
<text x="215.1" y="194.1">Size:</text>
<text x="221.7" y="194.1">A4</text>
<text x="222.8" y="197.1">E.D.A.</text>
<text x="230.4" y="197.1">9.0.3</text>
<text x="236.6" y="194.1">Date:</text>
<text x="243.6" y="194.1">2025-06-12</text>
<text x="262.5" y="194.3">Rev:</text>
<text x="262.7" y="197.4">Id:</text>
<text x="266.8" y="197.4">1/1</text>
<text x="268.9" y="194.3">V1</text>
</g>
<g font-size="1.8" fill="#840000">
<text x="35" y="11.9">1</text>
<text x="85" y="11.9">2</text>
<text x="135" y="11.9">3</text>
<text x="185" y="11.9">4</text>
<text x="235" y="11.9">5</text>
<text x="285" y="11.9">6</text>
<text x="10.3" y="35.9">A</text>
<text x="107.6" y="34.1" transform="rotate(-90 107.6 34.1)">AVCC</text>
<text x="285.3" y="35.9">A</text>
<text x="217.3" y="36.5">VBUS</text>
<text x="165.7" y="46.7">D-</text>
<text x="165.7" y="44.1">D+</text>
<text x="212.2" y="46.7">D+</text>
<text x="53" y="48.1" transform="rotate(-90 53 48.1)">ICSP_RESET</text>
<text x="81.4" y="49.2">AVCC</text>
<text x="212.2" y="49.2">D-</text>
<text x="89.1" y="59.4">D17</text>
<text x="89.1" y="64.5">MOSI</text>
<text x="89.1" y="61.9">SCK</text>
<text x="96.6" y="64.5">MOSI</text>
<text x="97.5" y="61.9">SCK</text>
<text x="108.1" y="61.9">D15</text>
<text x="108.1" y="64.5">D16</text>
<text x="89.1" y="69.5">D8</text>
<text x="89.1" y="67">MISO</text>
<text x="96.6" y="67">MISO</text>
<text x="108.1" y="67">D14</text>
<text x="50.9" y="74.6">AREF</text>
<text x="89.1" y="74.6">D10</text>
<text x="89.1" y="72.1">D9</text>
<text x="89.1" y="77.2">D11</text>
<text x="50.6" y="79.7">VBUS</text>
<text x="89.1" y="82.2">D5</text>
<text x="10.3" y="85.9">B</text>
<text x="37.4" y="84.8">D+</text>
<text x="37.4" y="87.3">D-</text>
<text x="89.1" y="89.9">D3</text>
<text x="89.1" y="84.8">D13</text>
<text x="285.3" y="85.9">B</text>
<text x="35.7" y="94.9">AREF</text>
<text x="89.1" y="92.4">D2</text>
<text x="89.1" y="94.9">D0</text>
<text x="89.1" y="97.5">D1</text>
<text x="89.1" y="100">D4</text>
<text x="105.1" y="99.5" transform="rotate(-90 105.1 99.5)">D13</text>
<text x="213" y="98.9" transform="rotate(-90 213 98.9)">M1P</text>
<text x="218.1" y="98.9" transform="rotate(-90 218.1 98.9)">M1N</text>
<text x="225.7" y="98.9" transform="rotate(-90 225.7 98.9)">M2P</text>
<text x="230.8" y="98.9" transform="rotate(-90 230.8 98.9)">M2N</text>
<text x="89.1" y="107.6">D6</text>
<text x="89.1" y="105.1">D12</text>
<text x="89.1" y="102.6">TXL</text>
<text x="181.3" y="106.5" transform="rotate(-90 181.3 106.5)">VBATP_MD</text>
<text x="271.9" y="106.4">M2P</text>
<text x="89.1" y="112.7">PE2</text>
<text x="271.9" y="108.9">M2N</text>
<text x="89.1" y="115.3">D7</text>
<text x="29.3" y="121.6">MISO</text>
<text x="30.2" y="124.1">SCK</text>
<text x="49.7" y="124.1">MOSI</text>
<text x="89.1" y="125.4">A3</text>
<text x="89.1" y="120.3">A5</text>
<text x="89.1" y="122.9">A4</text>
<text x="271.9" y="123.5">M1P</text>
<text x="22.9" y="126.7">ICSP_RESET</text>
<text x="89.1" y="128">A2</text>
<text x="89.1" y="130.5">A1</text>
<text x="271.9" y="126">M1N</text>
<text x="10.3" y="135.9">C</text>
<text x="89.1" y="133">A0</text>
<text x="213" y="134.9" transform="rotate(-90 213 134.9)">D8</text>
<text x="218.1" y="134.9" transform="rotate(-90 218.1 134.9)">D3</text>
<text x="220.7" y="134.9" transform="rotate(-90 220.7 134.9)">D5</text>
<text x="225.7" y="134.9" transform="rotate(-90 225.7 134.9)">D2</text>
<text x="228.3" y="134.9" transform="rotate(-90 228.3 134.9)">D4</text>
<text x="230.8" y="134.9" transform="rotate(-90 230.8 134.9)">D6</text>
<text x="233.4" y="134.9" transform="rotate(-90 233.4 134.9)">D7</text>
<text x="285.3" y="135.9">C</text>
<text x="141.9" y="161">D0</text>
<text x="160.2" y="161">AREF</text>
<text x="185.6" y="159.1">D3</text>
<text x="185.6" y="161.6">GND</text>
<text x="185.6" y="156.5">D2</text>
<text x="208.4" y="159.7">D11</text>
<text x="236.4" y="159.7">D12</text>
<text x="266.9" y="159.1">D13</text>
<text x="266.9" y="161.6">GND</text>
<text x="141.9" y="163.5">D1</text>
<text x="141.9" y="166.1">D2</text>
<text x="160.2" y="163.5">VBATP</text>
<text x="208.4" y="162.2">GND</text>
<text x="236.4" y="162.2">GND</text>
<text x="24.6" y="173.7">VBATP_MD</text>
<text x="141.9" y="173.7">D7</text>
<text x="141.9" y="168.6">D5</text>
<text x="141.9" y="171.1">D6</text>
<text x="141.9" y="178.8">D9</text>
<text x="141.9" y="176.2">D8</text>
<text x="160.2" y="178.8">A1</text>
<text x="160.2" y="176.2">A0</text>
<text x="10.3" y="185.9">D</text>
<text x="99.9" y="185.1">VBATP</text>
<text x="140.7" y="183.8">D11</text>
<text x="140.7" y="181.3">D10</text>
<text x="160.2" y="183.8">A3</text>
<text x="160.2" y="181.3">A2</text>
<text x="285.3" y="185.9">D</text>
<text x="36.4" y="190.8">VBATP</text>
<text x="140.7" y="186.4">D12</text>
<text x="140.7" y="188.9">D13</text>
<text x="160.2" y="188.9">A5</text>
<text x="160.2" y="186.4">A4</text>
<text x="35" y="199.9">1</text>
<text x="85" y="199.9">2</text>
<text x="135" y="199.9">3</text>
<text x="185" y="199.9">4</text>
<text x="235" y="199.9">5</text>
<text x="285" y="199.9">6</text>
</g>
<g font-size="1.8" fill="#006464">
<text x="93.8" y="33.2">+5V</text>
<text x="180.2" y="32.6">USB4105-GF-A-060</text>
<text x="189.3" y="30.1">J2</text>
<text x="241.2" y="35.8">+5V</text>
<text x="97.6" y="39.5">10uh</text>
<text x="98.9" y="36.9">L1</text>
<text x="157.7" y="38.9" transform="rotate(-90 157.7 38.9)">GND</text>
<text x="164.2" y="41.5">5.1k</text>
<text x="217.1" y="41.5">R3</text>
<text x="38.4" y="43">SW4</text>
<text x="38.4" y="45.6">SW_Push</text>
<text x="71" y="44.7">+5V</text>
<text x="111.4" y="46.4" transform="rotate(-90 111.4 46.4)">C10</text>
<text x="113.9" y="47" transform="rotate(-90 113.9 47)">0.1uf</text>
<text x="161.2" y="43.4">R1</text>
<text x="212.5" y="44">5.1k</text>
<text x="265.4" y="44.7">R2</text>
<text x="265.4" y="47.2">220</text>
<text x="100.1" y="53.2">GND</text>
<text x="226.3" y="49" transform="rotate(-90 226.3 49)">GND</text>
<text x="242.3" y="51.7">100nf</text>
<text x="243.8" y="49.1">C4</text>
<text x="254" y="51.7">4.7uf</text>
<text x="255.2" y="49.1">C5</text>
<text x="35.9" y="57.4">10pf</text>
<text x="36.2" y="54.8">C12</text>
<text x="60.2" y="59.3">~{RESET}</text>
<text x="70.7" y="59" transform="rotate(-90 70.7 59)">UVCC</text>
<text x="73.3" y="57.7" transform="rotate(-90 73.3 57.7)">VCC</text>
<text x="75.8" y="58.8" transform="rotate(-90 75.8 58.8)">AVCC</text>
<text x="80.6" y="59.3">PB0</text>
<text x="267.3" y="54.5">D1</text>
<text x="267.3" y="57.1">LED</text>
<text x="48.3" y="65">Y3</text>
<text x="60.2" y="64.4">XTAL1</text>
<text x="80.6" y="61.8">PB1</text>
<text x="80.6" y="64.4">PB2</text>
<text x="253.9" y="63.1">GND</text>
<text x="48.3" y="67.5">16mhz</text>
<text x="60.2" y="69.4">XTAL2</text>
<text x="80.6" y="66.9">PB3</text>
<text x="80.6" y="69.4">PB4</text>
<text x="80.6" y="72">PB5</text>
<text x="26.4" y="76">GND</text>
<text x="36.2" y="75.8">C13</text>
<text x="60.2" y="74.5">AREF</text>
<text x="80.6" y="74.5">PB6</text>
<text x="80.6" y="77.1">PB7</text>
<text x="35.9" y="78.3">10pf</text>
<text x="42.1" y="82.9">R4</text>
<text x="60.2" y="79.6">VBUS</text>
<text x="80.6" y="82.1">PC6</text>
<text x="45.4" y="89.8">R6</text>
<text x="45.4" y="87.2">22</text>
<text x="45.4" y="84.7">22</text>
<text x="60.2" y="84.7">D+</text>
<text x="60.2" y="87.2">D-</text>
<text x="80.6" y="84.7">PC7</text>
<text x="80.6" y="89.8">PD0</text>
<text x="22.7" y="91.7">+5V</text>
<text x="60.2" y="92.3">UCAP</text>
<text x="80.6" y="92.3">PD1</text>
<text x="80.6" y="94.8">PD2</text>
<text x="28.6" y="98.7">AREF2</text>
<text x="49.9" y="99.4">1uf</text>
<text x="50" y="97.4">C9</text>
<text x="80.6" y="97.4">PD3</text>
<text x="80.6" y="99.9">PD4</text>
<text x="272.5" y="100.6">J5</text>
<text x="45" y="107.8">GND</text>
<text x="80.6" y="102.5">PD5</text>
<text x="80.6" y="105">PD6</text>
<text x="80.6" y="107.5">PD7</text>
<text x="106.1" y="106.3">R5</text>
<text x="245.3" y="105.7" transform="rotate(-90 245.3 105.7)">U4</text>
<text x="247.9" y="105.7" transform="rotate(-90 247.9 105.7)">TB6612FNG</text>
<text x="269.7" y="103.1">RIGHT M</text>
<text x="75.4" y="112.6">~{HWB}/PE2</text>
<text x="106.1" y="108.8">220</text>
<text x="202.9" y="113.9">VM1</text>
<text x="202.9" y="111.4">VM2</text>
<text x="202.9" y="108.8">VM3</text>
<text x="213" y="110.3" transform="rotate(-90 213 110.3)">AO1</text>
<text x="218" y="110.3" transform="rotate(-90 218 110.3)">AO2</text>
<text x="225.7" y="110.4" transform="rotate(-90 225.7 110.4)">BO1</text>
<text x="230.7" y="110.4" transform="rotate(-90 230.7 110.4)">BO2</text>
<text x="235" y="113.9">PGND1</text>
<text x="235" y="108.8">PGND2</text>
<text x="39.6" y="117.7">ICSP</text>
<text x="40.1" y="115.2">J11</text>
<text x="53.2" y="119.6">+5V</text>
<text x="80.8" y="115.2">PE6</text>
<text x="108" y="116.1">D3</text>
<text x="108" y="118.7">LED</text>
<text x="189.5" y="115.2">+5V</text>
<text x="272.5" y="117.7">J4</text>
<text x="80.8" y="120.2">PF0</text>
<text x="80.8" y="122.8">PF1</text>
<text x="80.8" y="125.3">PF4</text>
<text x="102.1" y="124.1">GND</text>
<text x="172.7" y="125.8">0.1uf</text>
<text x="189" y="124.6">C3</text>
<text x="202.9" y="124.1">VCC</text>
<text x="213" y="124.7" transform="rotate(-90 213 124.7)">STBY</text>
<text x="218" y="124.7" transform="rotate(-90 218 124.7)">PWMA</text>
<text x="220.6" y="124.7" transform="rotate(-90 220.6 124.7)">PWMB</text>
<text x="225.7" y="124.7" transform="rotate(-90 225.7 124.7)">AIN1</text>
<text x="228.2" y="124.7" transform="rotate(-90 228.2 124.7)">AIN2</text>
<text x="230.7" y="124.7" transform="rotate(-90 230.7 124.7)">BIN1</text>
<text x="233.3" y="124.7" transform="rotate(-90 233.3 124.7)">BIN2</text>
<text x="237.5" y="124.1">GND</text>
<text x="255.5" y="125.2" transform="rotate(-90 255.5 125.2)">GND</text>
<text x="270.3" y="120.2">LEFT M</text>
<text x="53.2" y="129.1">GND</text>
<text x="80.8" y="127.9">PF5</text>
<text x="80.8" y="130.4">PF6</text>
<text x="173.9" y="128.4">C1</text>
<text x="197.1" y="128.1">0.1uf</text>
<text x="198" y="130.7">C2</text>
<text x="80.8" y="132.9">PF7</text>
<text x="184.7" y="135.5">10uf</text>
<text x="70.7" y="139.2" transform="rotate(-90 70.7 139.2)">UGND</text>
<text x="73.3" y="139.2" transform="rotate(-90 73.3 139.2)">GND</text>
<text x="74.5" y="143.1">U5</text>
<text x="178.3" y="141.8">GND</text>
<text x="63.2" y="147.2">GND</text>
<text x="74.5" y="145.6">ATmega32U4-A</text>
<text x="151.2" y="155.2">J9</text>
<text x="177.9" y="152">J10</text>
<text x="178.1" y="154.5">I2C</text>
<text x="201.4" y="154.5">J6</text>
<text x="229.3" y="155.2">J7</text>
<text x="259.8" y="153.9">J8</text>
<text x="200.9" y="157.1">IR1</text>
<text x="228.9" y="157.7">IR2</text>
<text x="259.3" y="156.4">IR3</text>
<text x="59.6" y="167.2">U3</text>
<text x="162.6" y="166">GND</text>
<text x="188" y="164.1">+5V</text>
<text x="210.8" y="164.7">+5V</text>
<text x="238.8" y="164.7">+5V</text>
<text x="269.2" y="164.1">+5V</text>
<text x="50.3" y="169.8">LD1117S12TR_SOT223</text>
<text x="56.4" y="173.6">VI</text>
<text x="62.9" y="173.6">VO</text>
<text x="87.5" y="169.1">+5V</text>
<text x="162.6" y="173.6">+5V</text>
<text x="162.6" y="171">+5V</text>
<text x="162.6" y="168.5">GND</text>
<text x="45.1" y="177.4">C7</text>
<text x="45.1" y="179.9">10uf</text>
<text x="61.8" y="177.3" transform="rotate(-90 61.8 177.3)">GND</text>
<text x="90.2" y="177.4">C8</text>
<text x="90.2" y="179.9">22uf</text>
<text x="100.4" y="179.3">J3</text>
<text x="36.2" y="185.6">SW3</text>
<text x="97.6" y="181.8">BATTERY</text>
<text x="58.9" y="189.5">GND</text>
<text x="102.2" y="187.6">GND</text>
</g>
<g font-size="1.8" fill="#a90000">
<text x="69.6" y="52.8" transform="rotate(-90 69.6 52.8)">2</text>
<text x="72.1" y="53.4" transform="rotate(-90 72.1 53.4)">14</text>
<text x="74.7" y="53.4" transform="rotate(-90 74.7 53.4)">24</text>
<text x="57.1" y="58.2">13</text>
<text x="85.7" y="58.2">8</text>
<text x="57.1" y="63.2">17</text>
<text x="85" y="63.2">10</text>
<text x="85" y="65.8">11</text>
<text x="85.7" y="60.7">9</text>
<text x="57.1" y="68.3">16</text>
<text x="85" y="68.3">28</text>
<text x="85" y="70.9">29</text>
<text x="57.1" y="73.4">42</text>
<text x="85" y="73.4">30</text>
<text x="85" y="75.9">12</text>
<text x="57.7" y="78.5">7</text>
<text x="57.7" y="83.6">4</text>
<text x="85" y="81">31</text>
<text x="85" y="83.6">32</text>
<text x="57.7" y="86.1">3</text>
<text x="85" y="88.6">18</text>
<text x="27.2" y="93.7">2</text>
<text x="32.3" y="93.7">1</text>
<text x="57.7" y="91.2">6</text>
<text x="85" y="91.2">19</text>
<text x="85" y="93.7">20</text>
<text x="85" y="96.3">21</text>
<text x="85" y="98.8">25</text>
<text x="85" y="101.3">22</text>
<text x="85" y="103.9">26</text>
<text x="85" y="106.4">27</text>
<text x="198.1" y="107.7">14</text>
<text x="211.8" y="103.6" transform="rotate(-90 211.8 103.6)">1</text>
<text x="216.9" y="103.6" transform="rotate(-90 216.9 103.6)">5</text>
<text x="224.5" y="104.2" transform="rotate(-90 224.5 104.2)">11</text>
<text x="229.6" y="103.6" transform="rotate(-90 229.6 103.6)">7</text>
<text x="244.4" y="107.7">9</text>
<text x="267.9" y="105.2">1</text>
<text x="267.9" y="107.7">2</text>
<text x="85" y="111.5">33</text>
<text x="198.1" y="112.8">24</text>
<text x="198.1" y="110.2">13</text>
<text x="244.4" y="112.8">3</text>
<text x="85" y="119.1">41</text>
<text x="85.7" y="114">1</text>
<text x="36.8" y="120.4">1</text>
<text x="36.8" y="122.9">3</text>
<text x="36.8" y="125.5">5</text>
<text x="45.6" y="120.4">2</text>
<text x="45.6" y="122.9">4</text>
<text x="45.6" y="125.5">6</text>
<text x="85" y="121.7">40</text>
<text x="85" y="124.2">39</text>
<text x="198.1" y="122.9">20</text>
<text x="243.8" y="122.9">18</text>
<text x="267.9" y="122.3">1</text>
<text x="267.9" y="124.8">2</text>
<text x="85" y="126.7">38</text>
<text x="85" y="129.3">37</text>
<text x="85" y="131.8">36</text>
<text x="211.8" y="129.6" transform="rotate(-90 211.8 129.6)">19</text>
<text x="216.9" y="129.6" transform="rotate(-90 216.9 129.6)">23</text>
<text x="219.5" y="129.6" transform="rotate(-90 219.5 129.6)">15</text>
<text x="224.5" y="129.6" transform="rotate(-90 224.5 129.6)">21</text>
<text x="227.1" y="129.6" transform="rotate(-90 227.1 129.6)">22</text>
<text x="229.6" y="129.6" transform="rotate(-90 229.6 129.6)">17</text>
<text x="232.2" y="129.6" transform="rotate(-90 232.2 129.6)">16</text>
<text x="69.6" y="141.7" transform="rotate(-90 69.6 141.7)">5</text>
<text x="72.1" y="142.3" transform="rotate(-90 72.1 142.3)">15</text>
<text x="181.5" y="155.3">1</text>
<text x="147.2" y="159.8">1</text>
<text x="156.1" y="159.8">2</text>
<text x="181.5" y="157.9">2</text>
<text x="181.5" y="160.4">3</text>
<text x="204.4" y="158.5">1</text>
<text x="204.4" y="161">2</text>
<text x="232.3" y="158.5">1</text>
<text x="232.3" y="161">2</text>
<text x="262.8" y="157.9">1</text>
<text x="262.8" y="160.4">2</text>
<text x="147.2" y="162.3">3</text>
<text x="147.2" y="164.8">5</text>
<text x="147.2" y="167.4">7</text>
<text x="156.1" y="162.3">4</text>
<text x="156.1" y="164.8">6</text>
<text x="156.1" y="167.4">8</text>
<text x="181.5" y="162.9">4</text>
<text x="204.4" y="163.6">3</text>
<text x="232.3" y="163.6">3</text>
<text x="262.8" y="162.9">3</text>
<text x="53.9" y="172.5">3</text>
<text x="66.6" y="172.5">2</text>
<text x="146.6" y="172.5">11</text>
<text x="147.2" y="169.9">9</text>
<text x="155.5" y="169.9">10</text>
<text x="155.5" y="172.5">12</text>
<text x="30.2" y="179.1" transform="rotate(-90 30.2 179.1)">1</text>
<text x="35.3" y="179.1" transform="rotate(-90 35.3 179.1)">3</text>
<text x="60.7" y="179.8" transform="rotate(-90 60.7 179.8)">1</text>
<text x="146.6" y="175">13</text>
<text x="146.6" y="177.5">15</text>
<text x="155.5" y="175">14</text>
<text x="155.5" y="177.5">16</text>
<text x="95.8" y="183.9">1</text>
<text x="146.6" y="180.1">17</text>
<text x="146.6" y="182.6">19</text>
<text x="146.6" y="185.2">21</text>
<text x="155.5" y="180.1">18</text>
<text x="155.5" y="182.6">20</text>
<text x="155.5" y="185.2">22</text>
<text x="32.8" y="186.8" transform="rotate(-90 32.8 186.8)">2</text>
<text x="95.8" y="186.4">2</text>
<text x="146.6" y="187.7">23</text>
<text x="155.5" y="187.7">24</text>
</g>
<g font-size="1.8" fill="#0f0f0f">
<text x="50.8" y="83.5">DNET+ 4</text>
<text x="50.8" y="86">DNET-</text>
<text x="180" y="119.4" transform="rotate(-90 180 119.4)">vm_caps</text>
<text x="194.3" y="119">vcc_caps</text>
</g>
<g font-size="1.8" fill="#0000c2">
<text x="190.5" y="159.1">SCL</text>
<text x="190.5" y="156.6">SDA</text>
<text x="164.5" y="186.4">SDA</text>
<text x="164.5" y="189">SCL</text>
</g>
<g font-size="1.4" fill="#a90000">
<text x="205.9" y="35.3">A4_B9</text>
<text x="171.7" y="40.4">A5</text>
<text x="205.9" y="37.8">B4_A9</text>
<text x="171.7" y="42.9">A6</text>
<text x="171.7" y="45.5">A7</text>
<text x="207.2" y="42.9">B5</text>
<text x="207.2" y="45.5">B6</text>
<text x="171.7" y="48">A8</text>
<text x="207.2" y="48">B7</text>
<text x="207.2" y="50.5">B8</text>
<text x="205.4" y="55.6">A1_B12</text>
<text x="205.4" y="58.2">B1_A12</text>
<text x="206.7" y="60.7">SH1</text>
<text x="206.7" y="63.2">SH2</text>
<text x="206.7" y="65.8">SH3</text>
<text x="206.7" y="68.3">SH4</text>
</g>
<g font-size="1.4" fill="#006464">
<text x="176.3" y="41.4">CC1</text>
<text x="198" y="38.8">VBUS__1</text>
<text x="200.6" y="36.3">VBUS</text>
<text x="176.3" y="43.9">DP1</text>
<text x="176.3" y="46.5">DN1</text>
<text x="201.5" y="43.9">CC2</text>
<text x="201.5" y="46.5">DP2</text>
<text x="176.3" y="49">SBU1</text>
<text x="200.5" y="51.5">SBU2</text>
<text x="201.4" y="49">DN2</text>
<text x="198.9" y="59.2">GND__1</text>
<text x="201.4" y="56.6">GND</text>
<text x="193.5" y="64.2">SHELL_GND__1</text>
<text x="196" y="61.7">SHELL_GND</text>
<text x="193.5" y="66.8">SHELL_GND__2</text>
<text x="193.5" y="69.3">SHELL_GND__3</text>
</g>
</svg>
